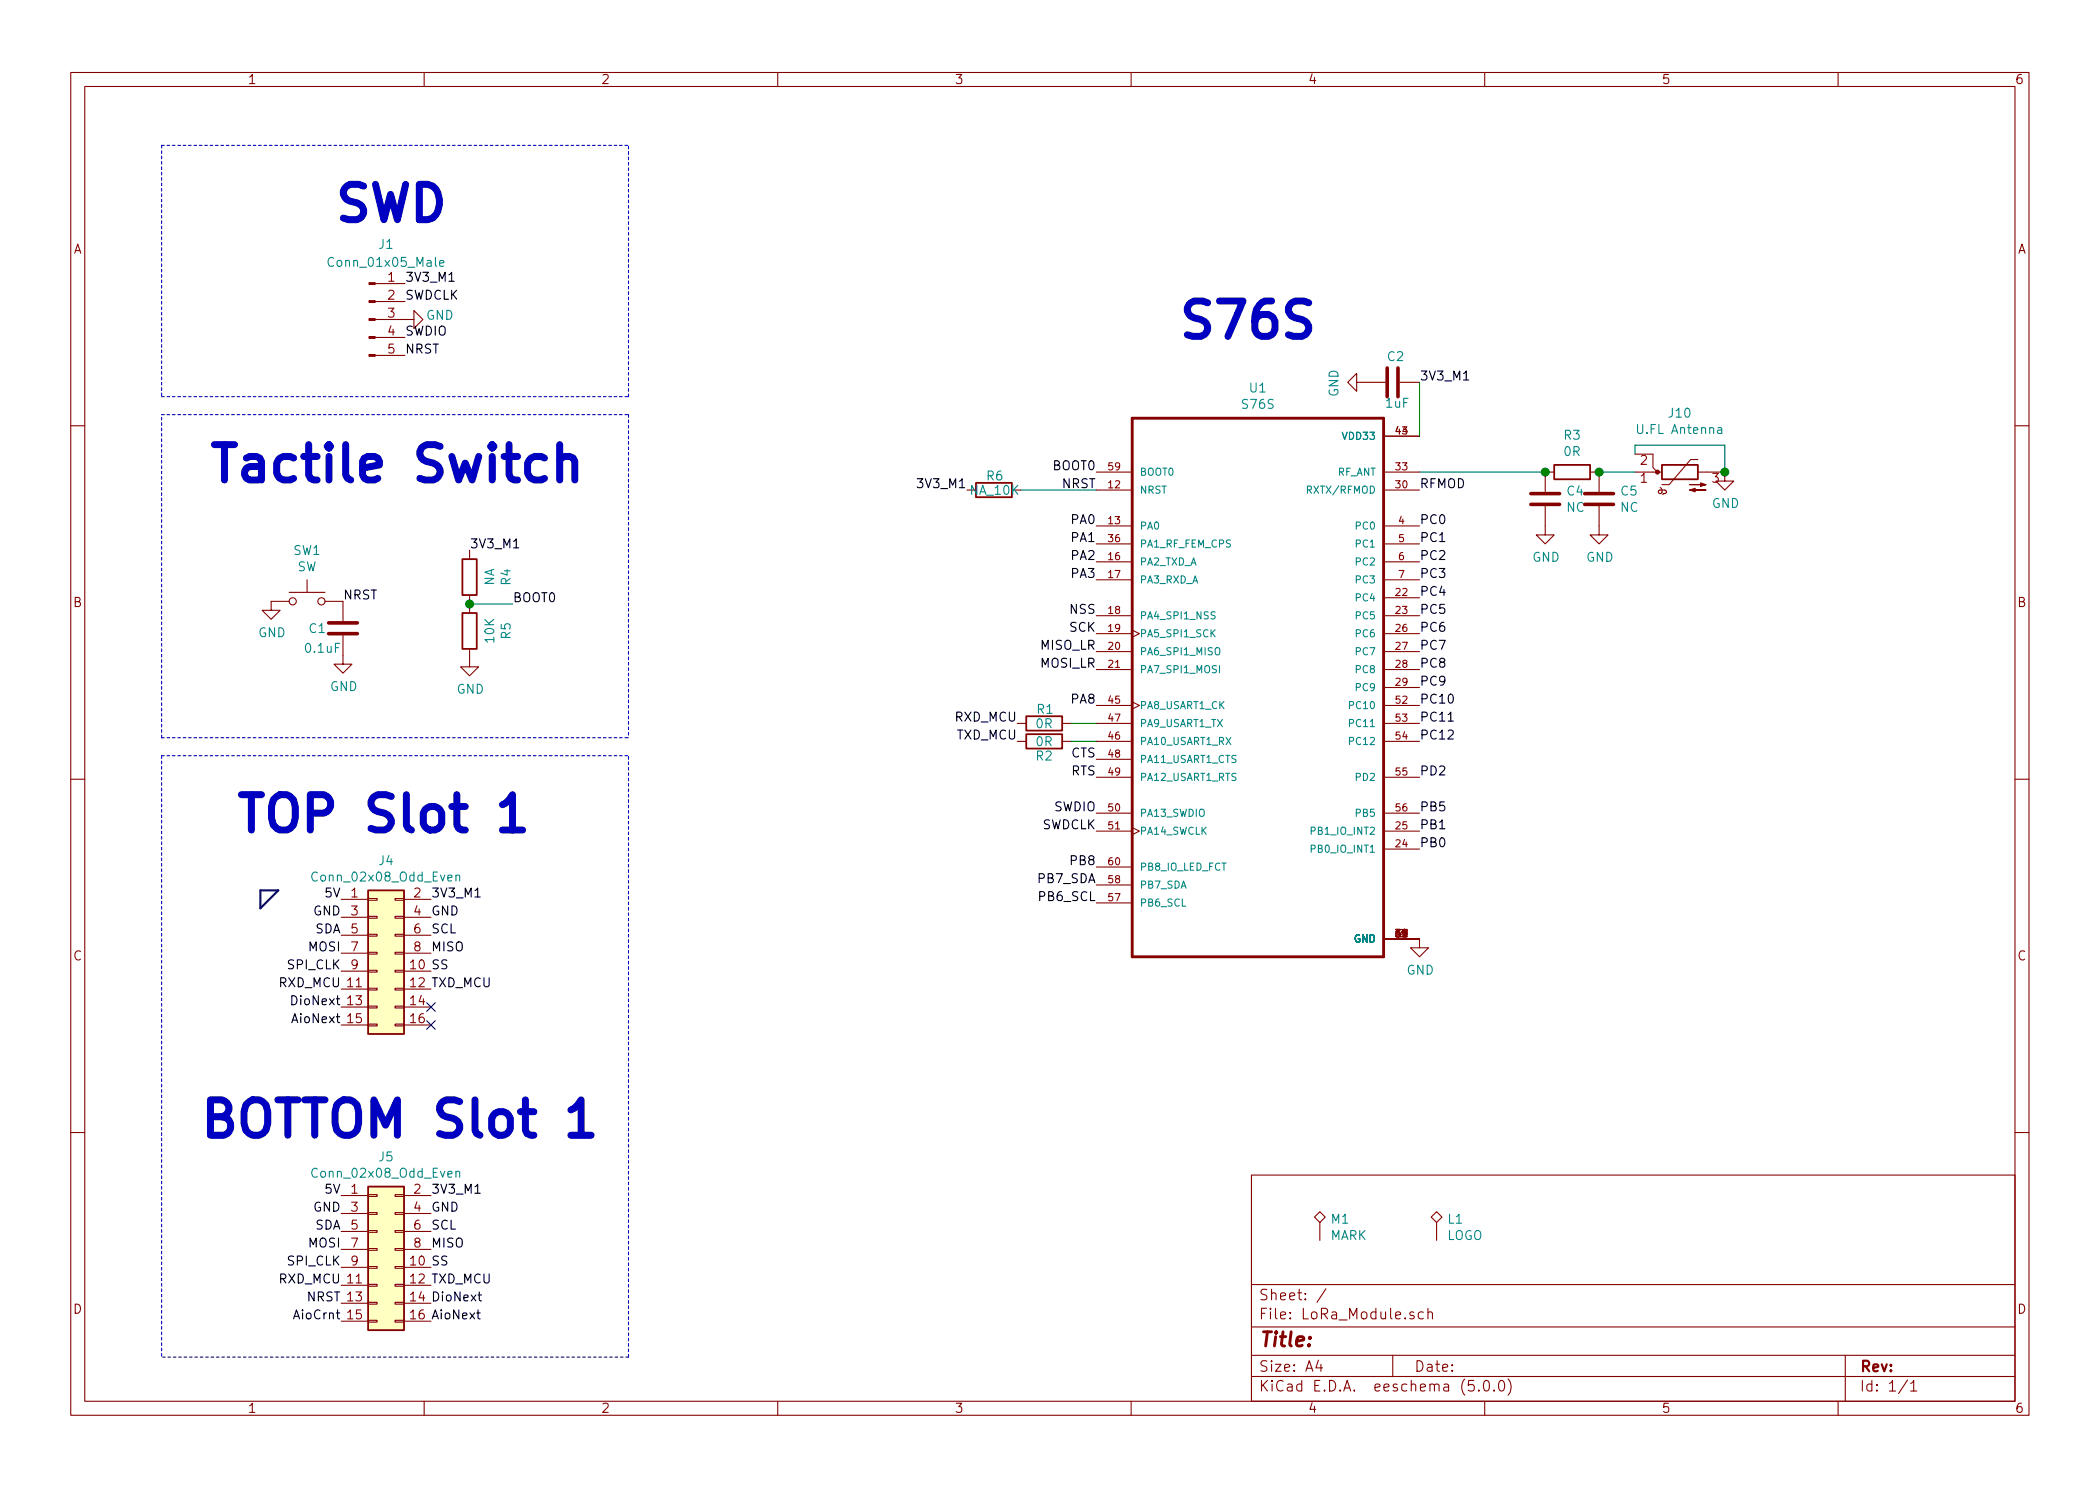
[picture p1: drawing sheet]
<svg xmlns="http://www.w3.org/2000/svg" width="297mm" height="210mm" viewBox="0 0 297 210" stroke-linecap="round" stroke-linejoin="round" font-family="sans-serif">
<g fill="none" stroke="#840000" stroke-width=".15">
<path d="M10 10.3h277v189.9h-277zM12 12.2h273v186.1h-273zM60 10.3v1.9M110 10.3v1.9M160 10.3v1.9M210 10.3v1.9M260 10.3v1.9M53.1 45.2h5.4v-1.3l1.3 1.3-1.3 1.3v-1.3M53.1 50.3h4.2M53.1 47.7h4.2M53.1 42.7h4.2M53.1 40.1h4.2"/>
<path d="M191.9 54.1v-1.3l-1.3 1.3 1.3 1.3v-1.3h4.1M198 54.1h2.8M10 60.2h2M66.4 77.8v1.3M136.8 69.3h1.2M155.1 66.8h5M155.1 69.3h5M155.1 74.4h5M155.1 79.5h5M155.1 77h5M195.7 66.8h5.1M195.7 69.3h5.1"/>
<path d="M195.7 74.4h5.1M195.7 79.5h5.1M195.7 77h5.1M195.7 61.7h5.1M218.6 71.6v4.1h1.2l-1.2 1.3-1.3-1.3h1.3M219.8 66.8h-1.2v2.8M224.9 66.8h1.3v2.8M226.2 71.6v4.1h1.3l-1.3 1.3-1.3-1.3h1.3M231.3 64.3h2.5v1.9l.6 .6M231.3 66.8h3.8M234.8 69a.44 .44 0 0 1 .3 .4 .44 .44 0 0 1-.4 .4l-.1-.1 .1-.3h.9l.1 .1v.2l-.2 .1h-.2l-.1 .2M240.2 66.8h3.8v1.3h1.2l-1.2 1.2-1.3-1.2h1.3"/>
<path d="M240.2 65h-1.1l-3 3.6h-1M285 60.2h2M40.9 85.1h-2.5v1.3h1.2l-1.2 1.2-1.3-1.2h1.3M40.9 83.8h5.1M43.4 82v1.8M46 85.1h2.5v2.8M48.5 89.9v4.1h1.3l-1.3 1.2-1.3-1.2h1.3M66.4 91.8v2.6h1.3l-1.3 1.2-1.2-1.2h1.2M66.4 84.2v2.5M155.1 82h5M155.1 87.1h5M155.1 89.7h5"/>
<path d="M155.1 92.2h5M155.1 94.7h5M155.1 99.8h5M160.1 89.1l1.1 .6-1.1 .5M160.1 99.3l1.1 .5-1.1 .5M195.7 82h5.1M195.7 87.1h5.1M195.7 89.7h5.1M195.7 92.2h5.1M195.7 94.7h5.1M195.7 84.6h5.1M195.7 97.3h5.1"/>
<path d="M195.7 99.8h5.1M10 110.3h2M143.9 104.9h1.3M143.9 102.4h1.3M150.2 104.9h1.3M150.2 102.4h1.3M155.1 117.6h5M155.1 104.9h5M155.1 102.4h5M155.1 107.4h5M155.1 110h5M155.1 115.1h5"/>
<path d="M160.1 117.1l1.1 .5-1.1 .5M195.7 117.6h5.1M195.7 104.9h5.1M195.7 102.4h5.1M195.7 110h5.1M195.7 115.1h5.1M285 110.3h2M48.3 127.2h3.8M48.3 137.4h3.8M48.3 139.9h3.8M48.3 129.8h3.8M48.3 132.3h3.8"/>
<path d="M48.3 134.9h3.8M52.1 139.8h1.2v.3h-1.2zM52.1 137.3h1.2v.2h-1.2zM52.1 134.7h1.2v.3h-1.2zM52.1 132.2h1.2v.3h-1.2zM52.1 129.7h1.2v.2h-1.2zM52.1 127.1h1.2v.3h-1.2zM55.9 139.8h1.2v.3h-1.2zM55.9 137.3h1.2v.2h-1.2zM55.9 134.7h1.2v.3h-1.2zM55.9 132.2h1.2v.3h-1.2zM55.9 129.7h1.2v.2h-1.2z"/>
<path d="M55.9 127.1h1.2v.3h-1.2zM57.1 127.2h3.9M57.1 137.4h3.9M57.1 139.9h3.9M57.1 129.8h3.9M57.1 132.3h3.9M57.1 134.9h3.9M155.1 127.8h5M155.1 125.2h5M155.1 122.7h5M195.7 132.8h5.1v1.3h1.3l-1.3 1.3-1.3-1.3h1.3M195.7 120.1h5.1"/>
<path d="M48.3 142.5h3.8M48.3 145h3.8M52.1 144.9h1.2v.3h-1.2zM52.1 142.4h1.2v.2h-1.2zM55.9 144.9h1.2v.3h-1.2zM55.9 142.4h1.2v.2h-1.2zM57.1 142.5h3.9M57.1 145h3.9M10 160.2h2M48.3 169.2h3.8M48.3 179.3h3.8M48.3 171.7h3.8"/>
<path d="M48.3 174.2h3.8M48.3 176.8h3.8M52.1 179.2h1.2v.2h-1.2zM52.1 176.7h1.2v.2h-1.2zM52.1 174.1h1.2v.3h-1.2zM52.1 171.6h1.2v.2h-1.2zM52.1 169h1.2v.3h-1.2zM55.9 179.2h1.2v.2h-1.2zM55.9 176.7h1.2v.2h-1.2zM55.9 174.1h1.2v.3h-1.2zM55.9 171.6h1.2v.2h-1.2zM55.9 169h1.2v.3h-1.2z"/>
<path d="M57.1 169.2h3.9M57.1 179.3h3.9M57.1 171.7h3.9M57.1 174.2h3.9M57.1 176.8h3.9M177 166.3h108v32h-108zM185.9 172.2l.8-.8 .8 .8-.8 .8zM186.7 173v2.5M202.4 172.2l.8-.8 .8 .8-.8 .8zM203.2 173v2.5M285 160.2h2M48.3 181.9h3.8"/>
<path d="M48.3 184.4h3.8M48.3 186.9h3.8M52.1 186.8h1.2v.3h-1.2zM52.1 184.3h1.2v.2h-1.2zM52.1 181.7h1.2v.3h-1.2zM55.9 186.8h1.2v.3h-1.2zM55.9 184.3h1.2v.2h-1.2zM55.9 181.7h1.2v.3h-1.2zM57.1 181.9h3.9M57.1 184.4h3.9M57.1 186.9h3.9M60 198.3v1.9"/>
<path d="M110 198.3v1.9M160 198.3v1.9M177 194.8h108M177 191.8h108M177 187.8h108M177 181.8h108M186.5 192.5l-.4 1h1M186.8 193v1M187.6 182.3l-1.3 2M197 191.8v3M200 185.7l-.4-.1-.1 .1-.1 .2a.48 .48 0 0 0 .6 .3l.1 .1-.1 .2-.2 .1-.4-.1M201.3 185.7a.5 .5 0 0 0-.6 0l-.1 .6a.47 .47 0 0 0 .6 .3l.1-.1"/>
<path d="M202 185.7a.38 .38 0 0 1 .6 .1v.8M202 185.1v1.5M208.5 195.3h-.8v.7a.65 .65 0 0 1 .7 0 .61 .61 0 0 1 .1 .7h-.1a.61 .61 0 0 1-.7 0M209.2 196.7v.1l-.1-.1h.1v.1M210 195.5a.37 .37 0 0 1 .3-.2 .37 .37 0 0 1 .3 .3l.1 .3a.72 .72 0 0 1-.4 .9l-.3-.1a1.41 1.41 0 0 1 0-1.2zM210 198.3v1.9M211.3 196.7h.1l-.1 .1v-.1v.1M212.2 195.4a.36 .36 0 0 1 .6 .2 .77 .77 0 0 1-.5 1.2 1 1 0 0 1-.1-1.4zM213.3 195.1a1.71 1.71 0 0 1 0 2.3M260 198.3v1.9M261 191.8v6.5M269.8 195.2l-1.2 2"/>
<path d="M270.3 195.8l.3-.3 .1-.2v1.5M270.3 196.8h.8"/>
<circle cx="41.4" cy="85.1" r=".51"/>
<circle cx="45.5" cy="85.1" r=".51"/>
</g>
<path d="M65.4 79.1h2v5.1h-2zM138 68.3h5.1v2.1h-5.1zM219.8 65.8h5.1v2h-5.1zM235.1 65.8h5.1v2h-5.1zM65.4 86.7h2v5.1h-2zM145.2 101.3h5v2.1h-5zM145.2 103.9h5v2h-5zM52.1 126h5v20.3h-5zM52.1 167.9h5v20.3h-5z" fill="none" stroke="#840000" stroke-width=".25"/>
<path d="M196.2 52.1v4M197.7 52.1v4M216.5 71.4h4.1M216.5 69.8h4.1M224.2 71.4h4M224.2 69.8h4M46.5 89.7h4M46.5 88.1h4" fill="none" stroke="#840000" stroke-width=".51"/>
<g fill="#ffffc2" stroke="#ffffc2" stroke-width=".14">
<path d="M52.1 167.9h5v20.3h-5z"/>
<path d="M52.1 126h5v20.3h-5z"/>
</g>
<g fill="none" stroke="#008484" stroke-width=".15">
<path d="M62.2 37.3l.6-.1-.1-.3-.3-.1-.2 .2 .1 .6h.4M184.9 69.3h.5l.1-.4-.6-.1v1M243 60.5h.5v.8M243.5 60.8l-.4 .1a.25 .25 0 0 0-.2 .2 .25 .25 0 0 0 .2 .2h.4M171.4 89.5l.5 .6M171.9 86.6h-.6v.3l.5 .2 .1 .3-.2 .2-.4-.1M171.9 89.1l-.6 .6M171.9 91.8l.2-.2 .3 .1a.69 .69 0 0 1-.1 1h-.2l-.2-.2zM172.5 94.2v1M64.5 123.9a.31 .31 0 0 1 .5 .1v.7M64.5 123.8v.9M64.5 165.9v-.1a.31 .31 0 0 1 .5 .1v.7"/>
<path d="M64.5 165.7v.9"/>
</g>
<path d="M63.5 39.8h.7M207 53.8h.7M72.6 77.5h.8M204.9 102h.7M67.2 126.9h.7M67.2 168.8h.7M67.4 185.8h.5M67.6 185.3v1.1l.1 .2h.2M67.6 183.2h.5M67.8 182.8v1.1l.1 .1 .2 .1" fill="none" stroke="#000" stroke-width=".15"/>
<g fill="#840000" stroke="#840000" stroke-width=".15">
<path d="M239 69.3l.8-.2v.5l-.8-.3h2.3z"/>
<path d="M239 68.6h2.3l-.8 .2v-.5l.8 .3z"/>
<path d="M52.2 50.2h.9v.2h-.9z"/>
<path d="M52.2 47.6h.9v.3h-.9z"/>
<path d="M52.2 45.1h.9v.2h-.9z"/>
<path d="M52.2 42.5h.9v.3h-.9z"/>
<path d="M52.2 40h.9v.3h-.9z"/>
<circle cx="234.4" cy="66.8" r=".28"/>
</g>
<path d="M160.1 59.2h35.6v76.2h-35.6z" fill="none" stroke="#840000" stroke-width=".41"/>
<path d="M200.8 54.1v7.6M144.4 69.3h10.7M200.8 66.8h17.8M226.2 66.8h5.1M231.3 64.3v-1.3h12.7v3.8M66.4 85.5h6.1M151.5 102.4h3.6M151.5 104.9h3.6" fill="none" stroke="#008400" stroke-width=".15"/>
<g fill="#008400" stroke="#008400" stroke-width=".25">
<circle cx="244" cy="66.8" r=".51"/>
<circle cx="226.2" cy="66.8" r=".51"/>
<circle cx="218.6" cy="66.8" r=".51"/>
<circle cx="66.4" cy="85.5" r=".51"/>
</g>
<path d="M60.4 141.9l1.2 1.2M60.4 144.4l1.2 1.2M61.6 141.9l-1.2 1.2M61.6 144.4l-1.2 1.2" fill="none" stroke="#000084" stroke-width=".15"/>
<path d="M79.2 65.1a1.36 1.36 0 0 1 1.9-.3l.2 .5v2.6M79.2 62.9v5M71.1 113.9l.4-.3 .5-.4 .5-.8v5M71.1 117.4h2.8M80.7 157l.5-.2 .5-.5 .5-.7v5M80.7 160.6h2.9" fill="none" stroke="#0000c2" stroke-width=".99"/>
<path d="M22.9 20.6v35.5M22.9 20.6h66M22.9 58.7h66M22.9 56.1h66M88.9 58.7v45.7M88.9 56.1v-35.5M22.9 104.4v-45.7M22.9 106.9h66M22.9 104.4h66M22.9 106.9v85.1M88.9 192h-66M88.9 192v-85.1" fill="none" stroke="#0000c2" stroke-width=".15" stroke-dasharray=".4 .4"/>
<path d="M36.8 126h2.6l-2.6 2.5z" fill="none" stroke="#000084" stroke-width=".3"/>
<g font-size="7" fill="#0000c2">
<text x="47" y="31.3">SWD</text>
<text x="166.4" y="47.8">S76S</text>
<text x="29.2" y="68.2">Tactile Switch</text>
<text x="33" y="117.7">TOP Slot 1</text>
<text x="27.9" y="160.9">BOTTOM Slot 1</text>
</g>
<text font-size="2.8" fill="#840000" x="178" y="190.5">Title:</text>
<g font-size="2.1" fill="#840000">
<text x="178" y="184">Sheet: /</text>
<text x="178" y="186.7">File: LoRa_Module.sch</text>
<text x="178" y="196.9">KiCad E.D.A. eeschema (5.0.0)</text>
<text x="178" y="194.1">Size: A4</text>
<text x="200" y="194.1">Date:</text>
<text x="263" y="194.1">Rev:</text>
<text x="263" y="196.9">Id: 1/1</text>
</g>
<g font-size="1.8" fill="#840000">
<text x="35" y="11.9">1</text>
<text x="85" y="11.9">2</text>
<text x="135" y="11.9">3</text>
<text x="185" y="11.9">4</text>
<text x="235" y="11.9">5</text>
<text x="285" y="11.9">6</text>
<text x="10.4" y="35.9">A</text>
<text x="285.4" y="35.9">A</text>
<text x="54.9" y="39.9">1</text>
<text x="54.9" y="42.4">2</text>
<text x="54.9" y="45">3</text>
<text x="54.9" y="47.5">4</text>
<text x="54.9" y="50">5</text>
<text x="232.1" y="65.8">2</text>
<text x="232.1" y="68.3">1</text>
<text x="242.2" y="68.3">3</text>
<text x="10.4" y="85.9">B</text>
<text x="285.4" y="85.9">B</text>
<text x="49.7" y="127">1</text>
<text x="49.7" y="129.5">3</text>
<text x="58.6" y="127">2</text>
<text x="58.6" y="129.5">4</text>
<text x="10.4" y="135.9">C</text>
<text x="49.7" y="132.1">5</text>
<text x="49.7" y="134.6">7</text>
<text x="49.7" y="137.2">9</text>
<text x="58.6" y="132.1">6</text>
<text x="58.6" y="134.6">8</text>
<text x="285.4" y="135.9">C</text>
<text x="49.2" y="142.2">13</text>
<text x="58.1" y="142.2">14</text>
<text x="49.2" y="144.8">15</text>
<text x="58.1" y="144.8">16</text>
<text x="49.7" y="168.9">1</text>
<text x="49.7" y="171.4">3</text>
<text x="49.7" y="174">5</text>
<text x="58.6" y="168.9">2</text>
<text x="58.6" y="171.4">4</text>
<text x="58.6" y="174">6</text>
<text x="49.7" y="176.5">7</text>
<text x="49.7" y="179.1">9</text>
<text x="58.6" y="176.5">8</text>
<text x="10.4" y="185.9">D</text>
<text x="285.4" y="185.9">D</text>
<text x="49.2" y="186.7">15</text>
<text x="35" y="199.9">1</text>
<text x="85" y="199.9">2</text>
<text x="135" y="199.9">3</text>
<text x="185" y="199.9">4</text>
<text x="235" y="199.9">5</text>
<text x="285" y="199.9">6</text>
</g>
<g font-size="1.8" fill="#008484">
<text x="53.6" y="35.2">J1</text>
<text x="46.9" y="37.8">Conn_01x05_Male</text>
<text x="60.3" y="45.3">GND</text>
<text x="196.3" y="51.1">C2</text>
<text x="175.8" y="57.9">S76S</text>
<text x="176.8" y="55.5">U1</text>
<text x="189.3" y="56.2" transform="rotate(-90 189.3 56.2)">GND</text>
<text x="196.1" y="57.7">1uF</text>
<text x="236.1" y="59.1">J10</text>
<text x="221.3" y="62.2">R3</text>
<text x="221.3" y="64.5">0R</text>
<text x="231.9" y="61.4">U.FL Antenna</text>
<text x="137.3" y="70">NA_10K</text>
<text x="139.6" y="68">R6</text>
<text x="221.7" y="70.1">C4</text>
<text x="229.3" y="70.1">C5</text>
<text x="242.1" y="71.9">GND</text>
<text x="221.6" y="72.4">NC</text>
<text x="229.2" y="72.4">NC</text>
<text x="41.5" y="78.5">SW1</text>
<text x="42" y="80.8">SW</text>
<text x="69.9" y="82.9" transform="rotate(-90 69.9 82.9)">NA</text>
<text x="72.2" y="82.8" transform="rotate(-90 72.2 82.8)">R4</text>
<text x="216.7" y="79.5">GND</text>
<text x="224.4" y="79.5">GND</text>
<text x="43.8" y="89.6">C1</text>
<text x="36.5" y="90.2">GND</text>
<text x="43.3" y="92.4">0.1uF</text>
<text x="69.9" y="90.9" transform="rotate(-90 69.9 90.9)">10K</text>
<text x="72.2" y="90.4" transform="rotate(-90 72.2 90.4)">R5</text>
<text x="46.7" y="97.8">GND</text>
<text x="64.6" y="98.2">GND</text>
<text x="146.7" y="101">R1</text>
<text x="146.6" y="103">0R</text>
<text x="146.6" y="107.6">R2</text>
<text x="146.6" y="105.6">0R</text>
<text x="44.6" y="124.7">Conn_02x08_Odd_Even</text>
<text x="53.6" y="122.4">J4</text>
<text x="199" y="137.9">GND</text>
<text x="44.6" y="166.6">Conn_02x08_Odd_Even</text>
<text x="53.6" y="164.3">J5</text>
<text x="188.3" y="173.1">M1</text>
<text x="204.9" y="173.1">L1</text>
<text x="188.1" y="175.5">MARK</text>
<text x="204.6" y="175.5">LOGO</text>
</g>
<g font-size="1.8">
<text x="57.3" y="39.9">3V3_M1</text>
<text x="57.3" y="42.4">SWDCLK</text>
<text x="57.3" y="47.5">SWDIO</text>
<text x="57.3" y="50">NRST</text>
<text x="200.8" y="53.8">3V3_M1</text>
<text x="130.2" y="69.1">3V3_M1</text>
<text x="149" y="66.5">BOOT0</text>
<text x="150.2" y="69.1">NRST</text>
<text x="200.8" y="69.1">RFMOD</text>
<text x="66.4" y="77.6">3V3_M1</text>
<text x="151.6" y="74.2">PA0</text>
<text x="151.6" y="76.7">PA1</text>
<text x="200.8" y="74.2">PC0</text>
<text x="200.8" y="76.7">PC1</text>
<text x="151.6" y="79.2">PA2</text>
<text x="151.6" y="81.8">PA3</text>
<text x="200.8" y="79.2">PC2</text>
<text x="200.8" y="81.8">PC3</text>
<text x="48.5" y="84.8">NRST</text>
<text x="72.5" y="85.2">BOOT0</text>
<text x="151.3" y="89.4">SCK</text>
<text x="151.4" y="86.9">NSS</text>
<text x="200.8" y="84.3">PC4</text>
<text x="200.8" y="86.9">PC5</text>
<text x="200.8" y="89.4">PC6</text>
<text x="147.2" y="91.9">MISO_LR</text>
<text x="147.2" y="94.5">MOSI_LR</text>
<text x="200.8" y="91.9">PC7</text>
<text x="200.8" y="94.5">PC8</text>
<text x="151.6" y="99.6">PA8</text>
<text x="200.8" y="97">PC9</text>
<text x="200.8" y="99.6">PC10</text>
<text x="135.2" y="102.1">RXD_MCU</text>
<text x="135.3" y="104.6">TXD_MCU</text>
<text x="151.5" y="107.2">CTS</text>
<text x="200.8" y="102.1">PC11</text>
<text x="200.8" y="104.6">PC12</text>
<text x="151.5" y="109.7">RTS</text>
<text x="200.8" y="109.7">PD2</text>
<text x="147.3" y="117.3">SWDCLK</text>
<text x="149.1" y="114.8">SWDIO</text>
<text x="200.8" y="114.8">PB5</text>
<text x="200.8" y="117.3">PB1</text>
<text x="200.8" y="119.9">PB0</text>
<text x="146.9" y="125">PB7_SDA</text>
<text x="151.6" y="122.4">PB8</text>
<text x="44.3" y="129.5">GND</text>
<text x="46.1" y="127">5V</text>
<text x="61" y="127">3V3_M1</text>
<text x="61" y="129.5">GND</text>
<text x="147.1" y="127.5">PB6_SCL</text>
<text x="40.8" y="137.2">SPI_CLK</text>
<text x="43.7" y="134.6">MOSI</text>
<text x="44.5" y="132.1">SDA</text>
<text x="58.1" y="137.2">10 SS</text>
<text x="61" y="132.1">SCL</text>
<text x="61" y="134.6">MISO</text>
<text x="39.5" y="139.7">RXD_MCU 11</text>
<text x="41.6" y="142.2">DioNext</text>
<text x="58.1" y="139.7">12 TXD_MCU</text>
<text x="41.6" y="144.8">AioNext</text>
<text x="44.3" y="171.4">GND</text>
<text x="44.5" y="174">SDA</text>
<text x="46.1" y="168.9">5V</text>
<text x="61" y="168.9">3V3_M1</text>
<text x="61" y="171.4">GND</text>
<text x="61" y="174">SCL</text>
<text x="40.8" y="179.1">SPI_CLK</text>
<text x="43.7" y="176.5">MOSI</text>
<text x="58.1" y="179.1">10 SS</text>
<text x="61" y="176.5">MISO</text>
<text x="39.5" y="181.6">RXD_MCU 11</text>
<text x="43.4" y="184.1">NRST 13</text>
<text x="58.1" y="181.6">12 TXD_MCU</text>
<text x="58.1" y="184.1">14 DioNext</text>
<text x="41.8" y="186.7">AioCrnt</text>
<text x="58.1" y="186.7">16 AioNext</text>
</g>
<g font-size="1.4" fill="#008484">
<text x="190.1" y="62.2">VDD33</text>
<text x="161.2" y="69.8">NRST</text>
<text x="161.2" y="67.3">BOOT0</text>
<text x="185.3" y="69.8">RXTX/RFMOD</text>
<text x="189.1" y="67.3">RF_ANT</text>
<text x="161.2" y="74.9">PA0</text>
<text x="161.2" y="77.5">PA1_RF_FEM_CPS</text>
<text x="191.9" y="74.9">PC0</text>
<text x="191.9" y="77.5">PC1</text>
<text x="161.2" y="80">PA2_TXD_A</text>
<text x="161.2" y="82.5">PA3_RXD_A</text>
<text x="191.9" y="80">PC2</text>
<text x="191.9" y="82.5">PC3</text>
<text x="161.2" y="87.6">PA4_SPI1_NSS</text>
<text x="191.9" y="85.1">PC4</text>
<text x="191.9" y="87.6">PC5</text>
<text x="161.2" y="90.2">PA5_SPI1_SCK</text>
<text x="161.2" y="92.7">PA6_SPI1_MISO</text>
<text x="161.2" y="95.2">PA7_SPI1_MOSI</text>
<text x="191.9" y="90.2">PC6</text>
<text x="191.9" y="92.7">PC7</text>
<text x="191.9" y="95.2">PC8</text>
<text x="161.2" y="100.3">PA8_USART1_CK</text>
<text x="191.2" y="100.3">PC10</text>
<text x="191.9" y="97.8">PC9</text>
<text x="161.2" y="105.4">PA10_USART1_RX</text>
<text x="161.2" y="102.9">PA9_USART1_TX</text>
<text x="161.2" y="107.9">PA11_USART1_CTS</text>
<text x="191.2" y="102.9">PC11</text>
<text x="191.2" y="105.4">PC12</text>
<text x="161.2" y="110.5">PA12_USART1_RTS</text>
<text x="191.9" y="110.5">PD2</text>
<text x="161.2" y="115.6">PA13_SWDIO</text>
<text x="161.2" y="118.1">PA14_SWCLK</text>
<text x="185.8" y="118.1">PB1_IO_INT2</text>
<text x="191.9" y="115.6">PB5</text>
<text x="161.2" y="125.7">PB7_SDA</text>
<text x="161.2" y="123.2">PB8_IO_LED_FCT</text>
<text x="185.8" y="120.6">PB0_IO_INT1</text>
<text x="161.2" y="128.3">PB6_SCL</text>
<text x="191.5" y="133.3">GND</text>
</g>
<g font-size="1.4" fill="#840000">
<text x="197.5" y="61.5">43</text>
<text x="198.2" y="61.5">4</text>
<text x="156.8" y="69.1">12</text>
<text x="156.8" y="66.5">59</text>
<text x="197.5" y="69.1">30</text>
<text x="197.5" y="66.5">33</text>
<text x="156.8" y="74.2">13</text>
<text x="156.8" y="76.7">36</text>
<text x="197.9" y="74.2">4</text>
<text x="197.9" y="76.7">5</text>
<text x="156.8" y="79.2">16</text>
<text x="156.8" y="81.8">17</text>
<text x="197.9" y="79.2">6</text>
<text x="197.9" y="81.8">7</text>
<text x="156.8" y="86.9">18</text>
<text x="156.8" y="89.4">19</text>
<text x="197.5" y="84.3">22</text>
<text x="197.5" y="86.9">23</text>
<text x="197.5" y="89.4">26</text>
<text x="156.8" y="91.9">20</text>
<text x="156.8" y="94.5">21</text>
<text x="197.5" y="91.9">27</text>
<text x="197.5" y="94.5">28</text>
<text x="156.8" y="99.6">45</text>
<text x="197.5" y="97">29</text>
<text x="197.5" y="99.6">52</text>
<text x="156.8" y="104.6">46</text>
<text x="156.8" y="102.1">47</text>
<text x="156.8" y="107.2">48</text>
<text x="197.5" y="102.1">53</text>
<text x="197.5" y="104.6">54</text>
<text x="156.8" y="109.7">49</text>
<text x="197.5" y="109.7">55</text>
<text x="156.8" y="114.8">50</text>
<text x="156.8" y="117.3">51</text>
<text x="197.5" y="119.9">24</text>
<text x="197.5" y="117.3">25</text>
<text x="197.5" y="114.8">56</text>
<text x="156.8" y="125">58</text>
<text x="156.8" y="122.4">60</text>
<text x="156.8" y="127.5">57</text>
<text x="197.9" y="132.6">25</text>
<text x="197.9" y="132.6">32</text>
<text x="198.2" y="132.6">2</text>
</g>
</svg>
